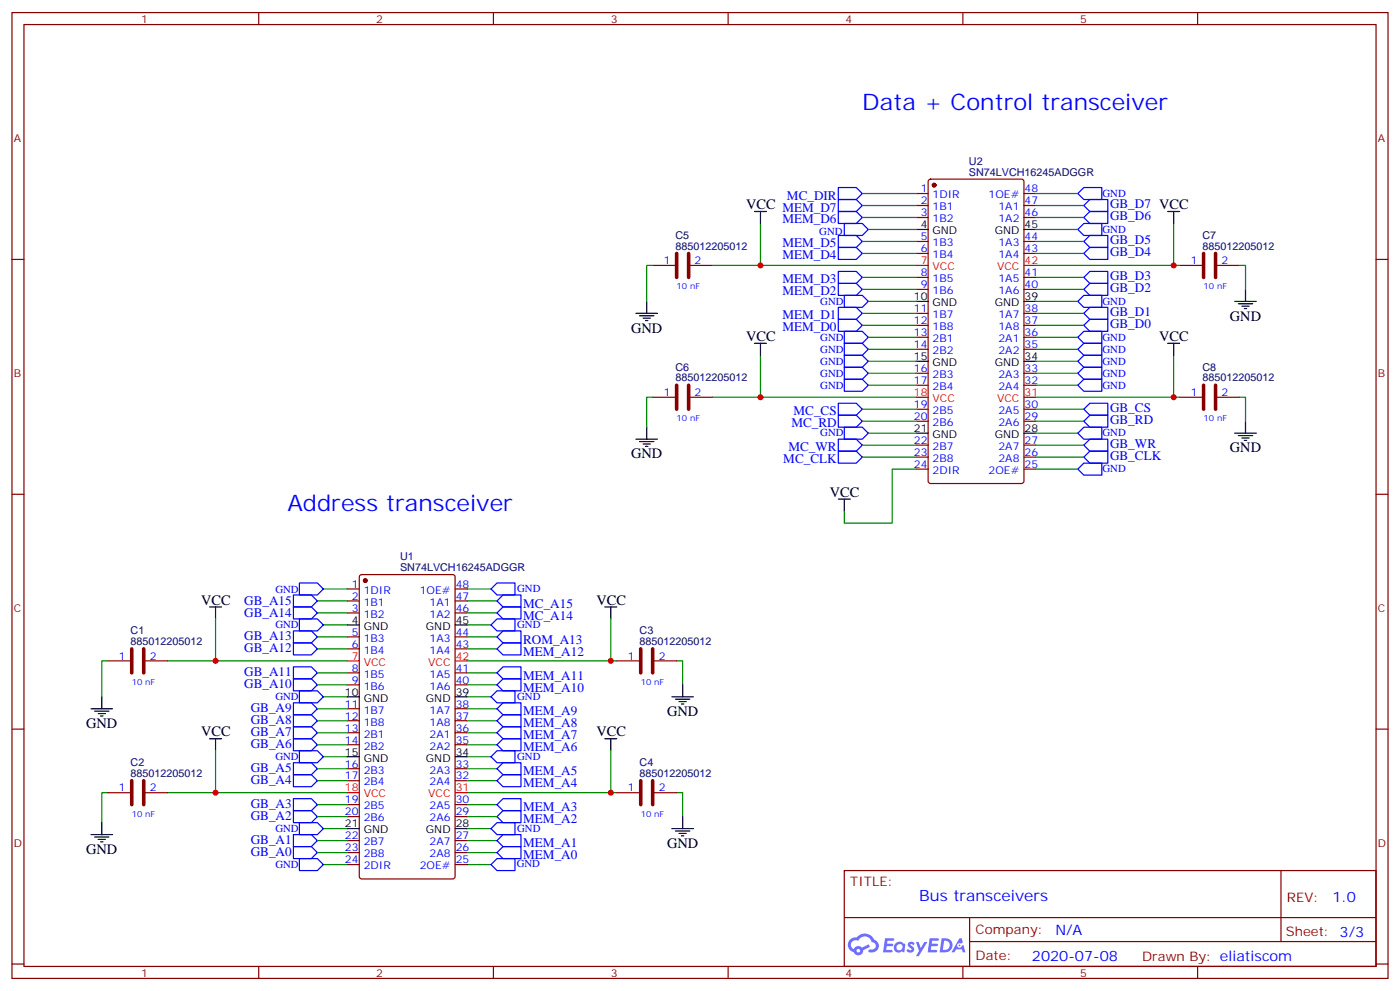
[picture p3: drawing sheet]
<svg xmlns="http://www.w3.org/2000/svg" width="412mm" height="292mm" viewBox="0 0 412 292" stroke-linecap="round" stroke-linejoin="round" font-family="sans-serif">
<g fill="none" stroke="#870000" stroke-width=".35">
<path d="M3.5 3.7h405.4v284.3h-405.4zM7.1 7.2h398.2v277.3h-398.2zM76.2 3.7v3.5M145.3 3.7v3.5M214.5 3.7v3.5M283.6 3.7v3.5M352.8 3.7v3.5M3.5 76.4h3.6M405.3 76.4h3.6M3.5 145.5h3.6M405.3 145.5h3.6M3.5 214.7h3.6"/>
<path d="M405.3 214.7h3.6M248.7 256.3h156.6v28.2h-156.6zM377.3 256.3v20.9M248.7 270.1h156.5M285.6 277.2h119.6M285.6 270.1v14.2M3.5 283.8h3.6M76.2 284.5v3.5M145.3 284.5v3.5M214.5 284.5v3.5M283.6 284.5v3.5M352.8 284.5v3.5"/>
<path d="M405.3 283.8h3.6"/>
</g>
<g fill="#5487ff">
<path d="M267.7 277.5a1.22 1.22 0 0 1 1.7 .2l-.4 .6a.47 .47 0 0 0-.3-.4 .47 .47 0 0 0-.5 .2l.1 .2a1.14 1.14 0 0 1 .8 1.8 1.14 1.14 0 0 1-1.9 0l-.2-.2 .5-.6 .7 .5a.29 .29 0 0 0 .3-.3 .29 .29 0 0 0-.2-.3 1.04 1.04 0 0 1-.6-1.7z"/>
<path d="M260.7 276.2h2.4l.3 .2-.2 .5-1.8 .1-.1 .8h1.5l.3 .4-.3 .4h-1.6l-.2 1.1h1.7l.2 .3-.2 .3-2.6 .1z"/>
<path d="M273.8 276.2h2.4l.3 .2-.1 .5-1.8 .1-.2 .8h1.6l.3 .4-.4 .4-1.6-.1-.1 1.1 1.7 .1 .2 .3-.2 .3-2.6 .1z"/>
<path d="M282.6 276.2h.7l.3 1.3-.6 .3a.69 .69 0 0 0-1 .3 .69 .69 0 0 0 .4 .9 .69 .69 0 0 0 .9-.6l.5-.2 .6 2.2h-.8l-.2-.9h-1.8l-.5 .9h-.8z"/>
<path d="M269.8 277.3h.8l.6 1.8 1.1-1.8h.9l-2.6 4.2h-.8l.9-1.5z"/>
<path d="M277.4 276.2l-.6 4.2h1.3a2.11 2.11 0 0 0 2.5-2.1 2.11 2.11 0 0 0-2.5-2.1zM278.1 277a1.39 1.39 0 0 1 1.7 1.4 1.39 1.39 0 0 1-1.8 1.2h-.3z"/>
<path d="M263.7 277.8a1.54 1.54 0 0 0-.1 2.2 1.54 1.54 0 0 0 2.2 .1l.6 .3 .3-2.3-.2-.3h-.4a1.49 1.49 0 0 0-2.4 0zM264 278.8a.94 .94 0 0 1 1.8 0 .94 .94 0 0 1-1.8 0z"/>
<path d="M250.4 276.6a2.18 2.18 0 0 0 1.1 3.7 1.44 1.44 0 0 0 1.6 .9 1.44 1.44 0 0 0 1.2-1.4l2-1.1-.5-.7-1.9 1a1.47 1.47 0 0 0-2.4 .4 1.39 1.39 0 0 1-.7-1.9 1.39 1.39 0 0 1 2-.5 2.12 2.12 0 0 1 2.2-1.3 2.12 2.12 0 0 1 1.9 1.7 1.14 1.14 0 0 1 1.1 1.4 1.14 1.14 0 0 1-1.7 .7 .43 .43 0 0 0-.5 .4 .43 .43 0 0 0 .4 .5 1.98 1.98 0 0 0 2.5-1.2 1.98 1.98 0 0 0-1.2-2.6 3.1 3.1 0 0 0-5.3-.6l-.9 .1zM252.3 279.9a.55 .55 0 0 1 1.1 0 .55 .55 0 0 1-1.1 0z"/>
<circle cx="282.6" cy="278.3" r=".26"/>
</g>
<g fill="none" stroke="#008700" stroke-width=".35">
<path d="M254 57h15.9M305.2 57h12.3M192.3 78.1h-1.8v10.6M209.9 78.1h60M224 65.8v12.3M254 74.6h15.9M254 71.1h15.9M254 64h15.9M254 60.5h15.9M255.8 67.6h14.1M305.2 74.6h14.1M305.2 71.1h14.1"/>
<path d="M305.2 67.6h12.3M305.2 64h14.1M305.2 60.5h14.1M305.2 78.1h42.3M345.7 65.8v12.3M365.1 78.1h1.8v7.1M254 95.8h15.9M254 92.3h15.9M254 85.2h15.9M254 81.7h15.9M255.8 99.3h14.1M255.8 88.7h14.1"/>
<path d="M305.2 99.3h12.3M305.2 95.8h14.1M305.2 92.3h14.1M305.2 88.7h12.3M305.2 85.2h14.1M305.2 81.7h14.1M192.3 116.9h-1.8v8.9M209.9 116.9h60M224 104.6v12.3M255.8 113.4h14.1M255.8 109.9h14.1M255.8 106.4h14.1"/>
<path d="M255.8 102.8h14.1M305.2 113.4h12.3M305.2 109.9h12.3M305.2 106.4h12.3M305.2 102.8h12.3M305.2 116.9h42.3M345.7 104.6v12.3M365.1 116.9h1.8v7.1M254 134.6h15.9M254 131.1h15.9M254 124h15.9M254 120.5h15.9"/>
<path d="M255.8 127.5h14.1M269.9 138.1h-7.1v15.9h-14.1v-3.5M305.2 127.5h12.3M305.2 138.1h12.3M305.2 134.6h14.1M305.2 131.1h14.1M305.2 124h14.1M305.2 120.5h14.1M93.5 176.9h8.8M95.2 173.4h7.1M137.6 176.9h8.8M137.6 173.4h7"/>
<path d="M31.7 194.6h-1.7v10.5M49.4 194.6h52.9M63.5 182.2v12.4M93.5 180.4h8.8M93.5 187.5h8.8M93.5 191h8.8M93.5 198.1h8.8M95.2 184h7.1M137.6 194.6h44.1M137.6 180.4h8.8M137.6 184h7M137.6 187.5h8.8"/>
<path d="M137.6 191h8.8M137.6 198.1h8.8M179.9 182.2v12.4M199.3 194.6h1.8v7M93.5 201.6h8.8M93.5 208.7h8.8M93.5 212.2h8.8M93.5 215.7h8.8M93.5 219.3h8.8M95.2 205.1h7.1M137.6 201.6h8.8M137.6 205.1h7"/>
<path d="M137.6 208.7h8.8M137.6 212.2h8.8M137.6 215.7h8.8M137.6 219.3h8.8M31.7 233.4h-1.7v8.8M49.4 233.4h52.9M63.5 221v12.4M93.5 226.3h8.8M93.5 229.8h8.8M93.5 236.9h8.8M95.2 222.8h7.1M137.6 233.4h44.1"/>
<path d="M137.6 222.8h7M137.6 226.3h8.8M137.6 229.8h8.8M137.6 236.9h8.8M179.9 221v12.4M199.3 233.4h1.8v7M93.5 247.5h8.8M93.5 251h8.8M93.5 240.4h8.8M95.2 243.9h7.1M95.2 254.5h7.1M137.6 243.9h7"/>
<path d="M137.6 247.5h8.8M137.6 251h8.8M137.6 254.5h7M137.6 240.4h8.8"/>
</g>
<g fill="none" stroke="#000" stroke-width=".35">
<path d="M222.2 62.3h3.6M224 62.3v3.5M269.9 67.6h3.5M301.6 67.6h3.6M344 62.3h3.5M345.7 62.3v3.5M187.3 92.3h6.4M188.4 93h4.2M189.4 93.7h2.2M190.1 94.4h.8M190.5 88.7v3.6M269.9 88.7h3.5"/>
<path d="M301.6 88.7h3.6M363.7 88.7h6.4M364.8 89.4h4.2M365.8 90.1h2.1M366.5 90.8h.7M366.9 85.2v3.5M222.2 101.1h3.6M224 101.1v3.5M269.9 106.4h3.5M301.6 106.4h3.6M344 101.1h3.5M345.7 101.1v3.5"/>
<path d="M187.3 129.3h6.4M188.4 130h4.2M189.4 130.7h2.2M190.1 131.4h.8M190.5 125.8v3.5M269.9 127.5h3.5M301.6 127.5h3.6M363.7 127.5h6.4M364.8 128.2h4.2M365.8 128.9h2.1M366.5 129.6h.7M366.9 124v3.5"/>
<path d="M246.9 146.9h3.6M248.7 146.9v3.6M61.7 178.7h3.6M63.5 178.7v3.5M178.2 178.7h3.5M179.9 178.7v3.5M102.3 184h3.5M134.1 184h3.5M26.8 208.7h6.4M27.9 209.4h4.2M28.9 210.1h2.1M29.6 210.8h.7"/>
<path d="M30 205.1v3.6M61.7 217.5h3.6M63.5 217.5v3.5M102.3 205.1h3.5M134.1 205.1h3.5M178.2 217.5h3.5M179.9 217.5v3.5M197.9 205.1h6.4M199 205.8h4.2M200 206.6h2.1M200.7 207.3h.7M201.1 201.6v3.5"/>
<path d="M102.3 222.8h3.5M134.1 222.8h3.5M26.8 245.7h6.4M27.9 246.4h4.2M28.9 247.1h2.1M29.6 247.8h.7M30 242.2v3.5M102.3 243.9h3.5M134.1 243.9h3.5M197.9 243.9h6.4M199 244.7h4.2M200 245.4h2.1"/>
<path d="M200.7 246.1h.7M201.1 240.4v3.5"/>
</g>
<g fill="none" stroke="#00f" stroke-width=".35">
<path d="M246.9 58.7h5.3l1.8 1.8-1.8 1.8h-5.3zM246.9 55.2h5.3l1.8 1.8-1.8 1.7h-5.3zM317.5 57l1.8-1.8h5.3v3.5h-5.3zM246.9 62.3h5.3l1.8 1.7-1.8 1.8h-5.3zM246.9 69.3h5.3l1.8 1.8-1.8 1.7h-5.3zM246.9 72.8h5.3l1.8 1.8-1.8 1.8h-5.3zM246.9 79.9h5.3l1.8 1.8-1.8 1.7h-5.3zM248.7 65.8h5.3l1.8 1.8-1.8 1.7h-5.3zM317.5 67.6l1.8-1.8h5.3v3.5h-5.3zM319.3 60.5l1.7-1.8h5.3v3.6h-5.3zM319.3 64l1.7-1.7h5.3v3.5h-5.3zM319.3 71.1l1.7-1.8h5.3v3.5h-5.3z"/>
<path d="M319.3 74.6l1.7-1.8h5.3v3.6h-5.3zM246.9 83.4h5.3l1.8 1.8-1.8 1.8h-5.3zM246.9 90.5h5.3l1.8 1.8-1.8 1.7h-5.3zM246.9 94h5.3l1.8 1.8-1.8 1.7h-5.3zM248.7 87h5.3l1.8 1.7-1.8 1.8h-5.3zM248.7 97.5h5.3l1.8 1.8-1.8 1.8h-5.3zM317.5 88.7l1.8-1.7h5.3v3.5h-5.3zM317.5 99.3l1.8-1.8h5.3v3.6h-5.3zM319.3 81.7l1.7-1.8h5.3v3.5h-5.3zM319.3 85.2l1.7-1.8h5.3v3.6h-5.3zM319.3 92.3l1.7-1.8h5.3v3.5h-5.3zM319.3 95.8l1.7-1.8h5.3v3.5h-5.3z"/>
<path d="M246.9 118.7h5.3l1.8 1.8-1.8 1.7h-5.3zM248.7 101.1h5.3l1.8 1.7-1.8 1.8h-5.3zM248.7 104.6h5.3l1.8 1.8-1.8 1.7h-5.3zM248.7 108.1h5.3l1.8 1.8-1.8 1.8h-5.3zM248.7 111.7h5.3l1.8 1.7-1.8 1.8h-5.3zM317.5 106.4l1.8-1.8h5.3v3.5h-5.3zM317.5 109.9l1.8-1.8h5.3v3.6h-5.3zM317.5 113.4l1.8-1.7h5.3v3.5h-5.3zM317.5 102.8l1.8-1.7h5.3v3.5h-5.3zM246.9 122.2h5.3l1.8 1.8-1.8 1.8h-5.3zM246.9 129.3h5.3l1.8 1.8-1.8 1.7h-5.3zM246.9 132.8h5.3l1.8 1.8-1.8 1.7h-5.3z"/>
<path d="M248.7 125.8h5.3l1.8 1.7-1.8 1.8h-5.3zM317.5 127.5l1.8-1.7h5.3v3.5h-5.3zM317.5 138.1l1.8-1.8h5.3v3.6h-5.3zM319.3 134.6l1.7-1.8h5.3v3.5h-5.3zM319.3 131.1l1.7-1.8h5.3v3.5h-5.3zM319.3 124l1.7-1.8h5.3v3.6h-5.3zM319.3 120.5l1.7-1.8h5.3v3.5h-5.3zM86.4 175.2h5.3l1.8 1.7-1.8 1.8h-5.3zM86.4 178.7h5.3l1.8 1.7-1.8 1.8h-5.3zM88.2 171.6h5.3l1.7 1.8-1.7 1.8h-5.3zM146.4 171.6h5.3v3.6h-5.3l-1.8-1.8zM148.2 175.2h5.3v3.5h-5.3l-1.8-1.8z"/>
<path d="M148.2 178.7h5.3v3.5h-5.3l-1.8-1.8zM86.4 185.7h5.3l1.8 1.8-1.8 1.8h-5.3zM86.4 189.3h5.3l1.8 1.7-1.8 1.8h-5.3zM86.4 196.3h5.3l1.8 1.8-1.8 1.7h-5.3zM86.4 199.8h5.3l1.8 1.8-1.8 1.8h-5.3zM88.2 182.2h5.3l1.7 1.8-1.7 1.7h-5.3zM144.6 184l1.8-1.8h5.3v3.5h-5.3zM146.4 187.5l1.8-1.8h5.3v3.6h-5.3zM148.2 189.3h5.3v3.5h-5.3l-1.8-1.8zM148.2 196.3h5.3v3.5h-5.3l-1.8-1.7zM148.2 199.8h5.3v3.6h-5.3l-1.8-1.8zM86.4 206.9h5.3l1.8 1.8-1.8 1.7h-5.3z"/>
<path d="M86.4 210.4h5.3l1.8 1.8-1.8 1.8h-5.3zM86.4 214h5.3l1.8 1.7-1.8 1.8h-5.3zM86.4 217.5h5.3l1.8 1.8-1.8 1.7h-5.3zM88.2 203.4h5.3l1.7 1.7-1.7 1.8h-5.3zM146.4 219.3l1.8-1.8h5.3v3.5h-5.3zM146.4 203.4h5.3v3.5h-5.3l-1.8-1.8zM148.2 206.9h5.3v3.5h-5.3l-1.8-1.7zM148.2 210.4h5.3v3.6h-5.3l-1.8-1.8zM148.2 214h5.3v3.5h-5.3l-1.8-1.8zM86.4 224.5h5.3l1.8 1.8-1.8 1.8h-5.3zM86.4 228.1h5.3l1.8 1.7-1.8 1.8h-5.3zM86.4 235.1h5.3l1.8 1.8-1.8 1.8h-5.3z"/>
<path d="M86.4 238.7h5.3l1.8 1.7-1.8 1.8h-5.3zM88.2 221h5.3l1.7 1.8-1.7 1.7h-5.3zM144.6 222.8l1.8-1.8h5.3v3.5h-5.3zM148.2 224.5h5.3v3.6h-5.3l-1.8-1.8zM148.2 228.1h5.3v3.5h-5.3l-1.8-1.8zM148.2 235.1h5.3v3.6h-5.3l-1.8-1.8zM148.2 238.7h5.3v3.5h-5.3l-1.8-1.8zM86.4 245.7h5.3l1.8 1.8-1.8 1.7h-5.3zM86.4 249.2h5.3l1.8 1.8-1.8 1.8h-5.3zM88.2 252.8h5.3l1.7 1.7-1.7 1.8h-5.3zM88.2 242.2h5.3l1.7 1.7-1.7 1.8h-5.3zM144.6 254.5l1.8-1.7h5.3v3.5h-5.3z"/>
<path d="M144.6 243.9l1.8-1.7h5.3v3.5h-5.3zM148.2 245.7h5.3v3.5h-5.3l-1.8-1.7zM148.2 249.2h5.3v3.6h-5.3l-1.8-1.8z"/>
</g>
<g fill="none" stroke="#870000" stroke-width="1.1">
<path d="M199.3 74.6v7.1M202.8 74.6v7.1M354.5 74.6v7.1M358.1 74.6v7.1M199.3 113.4v7.1M202.8 113.4v7.1M354.5 113.4v7.1M358.1 113.4v7.1M38.8 191v7.1M42.3 191v7.1M188.7 191v7.1M192.3 191v7.1"/>
<path d="M38.8 229.8v7.1M42.3 229.8v7.1M188.7 229.8v7.1M192.3 229.8v7.1"/>
</g>
<g fill="none" stroke="#870000" stroke-width=".35">
<path d="M269.9 57h3.5M273.6 52.9l.5-.2h26.8l.7 .5v88.4l-.4 .7h-27.1l-.6-.4-.1-88.5zM301.6 57h3.6M192.3 78.1h7M202.8 78.1h7.1M269.9 60.5h3.5M269.9 64h3.5M269.9 71.1h3.5M269.9 74.6h3.5M301.6 60.5h3.6M301.6 64h3.6M301.6 71.1h3.6"/>
<path d="M301.6 74.6h3.6M347.5 78.1h7M358.1 78.1h7M269.9 81.7h3.5M269.9 85.2h3.5M269.9 92.3h3.5M269.9 95.8h3.5M269.9 99.3h3.5M301.6 81.7h3.6M301.6 85.2h3.6M301.6 92.3h3.6M301.6 95.8h3.6"/>
<path d="M301.6 99.3h3.6M192.3 116.9h7M202.8 116.9h7.1M269.9 102.8h3.5M269.9 109.9h3.5M269.9 113.4h3.5M301.6 102.8h3.6M301.6 109.9h3.6M301.6 113.4h3.6M347.5 116.9h7M358.1 116.9h7M269.9 120.5h3.5"/>
<path d="M269.9 124h3.5M269.9 131.1h3.5M269.9 134.6h3.5M269.9 138.1h3.5M301.6 120.5h3.6M301.6 124h3.6M301.6 131.1h3.6M301.6 134.6h3.6M301.6 138.1h3.6M102.3 173.4h3.5M102.3 176.9h3.5M106.1 169.4l.4-.2h26.8l.7 .4 .1 88.5-.5 .6-27.1 .1-.6-.5-.1-88.4z"/>
<path d="M134.1 173.4h3.5M134.1 176.9h3.5M31.7 194.6h7.1M42.3 194.6h7.1M102.3 180.4h3.5M102.3 187.5h3.5M102.3 191h3.5M102.3 198.1h3.5M134.1 180.4h3.5M134.1 187.5h3.5M134.1 191h3.5M134.1 198.1h3.5"/>
<path d="M181.7 194.6h7M192.3 194.6h7M102.3 201.6h3.5M102.3 208.7h3.5M102.3 212.2h3.5M102.3 215.7h3.5M102.3 219.3h3.5M134.1 201.6h3.5M134.1 208.7h3.5M134.1 212.2h3.5M134.1 215.7h3.5M134.1 219.3h3.5"/>
<path d="M31.7 233.4h7.1M42.3 233.4h7.1M102.3 226.3h3.5M102.3 229.8h3.5M102.3 236.9h3.5M134.1 226.3h3.5M134.1 229.8h3.5M134.1 236.9h3.5M181.7 233.4h7M192.3 233.4h7M102.3 240.4h3.5M102.3 247.5h3.5"/>
<path d="M102.3 251h3.5M102.3 254.5h3.5M134.1 240.4h3.5M134.1 247.5h3.5M134.1 251h3.5M134.1 254.5h3.5"/>
</g>
<g fill="#870000" stroke="#870000" stroke-width=".35">
<circle cx="275.2" cy="54.5" r=".53"/>
<circle cx="107.6" cy="170.9" r=".53"/>
</g>
<path d="M269.9 78.1h3.5M301.6 78.1h3.6M269.9 116.9h3.5M301.6 116.9h3.6M102.3 194.6h3.5M134.1 194.6h3.5M102.3 233.4h3.5M134.1 233.4h3.5" fill="none" stroke="#f00" stroke-width=".35"/>
<g fill="#c00">
<circle cx="345.7" cy="78.1" r=".88"/>
<circle cx="224" cy="116.9" r=".88"/>
<circle cx="179.9" cy="194.6" r=".88"/>
<circle cx="63.5" cy="194.6" r=".88"/>
<circle cx="179.9" cy="233.4" r=".88"/>
<circle cx="63.5" cy="233.4" r=".88"/>
<circle cx="224" cy="78.1" r=".88"/>
<circle cx="345.7" cy="116.9" r=".88"/>
</g>
<g font-size="6.7" fill="#00f">
<text x="254" y="32.3">Data + Control transceiver</text>
<text x="84.7" y="150.5">Address transceiver</text>
</g>
<text font-size="4.6" fill="#00f" x="270.8" y="265.3">Bus transceivers</text>
<g font-size="4.2">
<text x="219.8" y="61.6">VCC MEM_D7</text>
<text x="362.3" y="94.4">GND</text>
<text x="185.9" y="97.9">GND</text>
<text x="219.8" y="100.4">VCC</text>
<text x="341.5" y="100.4">VCC</text>
<text x="185.9" y="134.9">GND</text>
<text x="362.3" y="133.2">GND</text>
<text x="244.5" y="146.2">VCC</text>
<text x="59.3" y="178">VCC</text>
<text x="175.7" y="178">VCC</text>
<text x="25.4" y="214.3">GND</text>
<text x="196.5" y="210.8">GND</text>
<text x="59.3" y="216.8">VCC</text>
<text x="175.7" y="216.8">VCC</text>
<text x="25.4" y="251.4">GND</text>
<text x="196.5" y="249.6">GND</text>
</g>
<g font-size="4.2" fill="#00f">
<text x="392.5" y="265.6">1.0</text>
<text x="310.9" y="275.1">N/A</text>
<text x="304" y="282.9">2020-07-08</text>
</g>
<g font-size="3.9" fill="#00f">
<text x="231.8" y="58.7">MC_DIR</text>
<text x="230.5" y="65.8">MEM_D6</text>
<text x="327" y="61.4">GB_D7 VCC</text>
<text x="327" y="64.9">GB_D6</text>
<text x="327" y="71.9">GB_D5</text>
<text x="230.5" y="72.8">MEM_D5</text>
<text x="230.5" y="76.4">MEM_D4</text>
<text x="327" y="75.5">GB_D4</text>
<text x="230.5" y="83.4">MEM_D3</text>
<text x="327" y="82.5">GB_D3</text>
<text x="230.5" y="87">MEM_D2</text>
<text x="327" y="86">GB_D2</text>
<text x="230.5" y="94">MEM_D1</text>
<text x="327" y="93.1">GB_D1</text>
<text x="230.5" y="97.5">MEM_D0</text>
<text x="327" y="96.6">GB_D0</text>
<text x="233.1" y="125.8">MC_RD</text>
<text x="233.8" y="122.2">MC_CS</text>
<text x="327" y="124.9">GB_RD</text>
<text x="327" y="121.3">GB_CS</text>
<text x="327" y="131.9">GB_WR</text>
<text x="230.7" y="136.3">MC_CLK</text>
<text x="232.3" y="132.8">MC_WR</text>
<text x="327" y="135.4">GB_CLK</text>
<text x="71.9" y="178">GB_A15</text>
<text x="154.1" y="178.9">MC_A15</text>
<text x="71.9" y="181.5">GB_A14</text>
<text x="154.1" y="182.4">MC_A14</text>
<text x="71.9" y="188.6">GB_A13</text>
<text x="154.1" y="189.5">ROM_A13</text>
<text x="71.9" y="192.1">GB_A12</text>
<text x="154.1" y="193">MEM_A12</text>
<text x="71.9" y="199.1">GB_A11</text>
<text x="71.9" y="202.7">GB_A10</text>
<text x="154.1" y="200.1">MEM_A11</text>
<text x="154.1" y="203.6">MEM_A10</text>
<text x="73.9" y="209.7">GB_A9</text>
<text x="73.9" y="213.3">GB_A8</text>
<text x="154.1" y="210.6">MEM_A9</text>
<text x="154.1" y="214.2">MEM_A8</text>
<text x="73.9" y="216.8">GB_A7</text>
<text x="73.9" y="220.3">GB_A6</text>
<text x="154.1" y="217.7">MEM_A7</text>
<text x="154.1" y="221.2">MEM_A6</text>
<text x="73.9" y="227.4">GB_A5</text>
<text x="73.9" y="230.9">GB_A4</text>
<text x="154.1" y="228.3">MEM_A5</text>
<text x="154.1" y="231.8">MEM_A4</text>
<text x="73.9" y="237.9">GB_A3</text>
<text x="154.1" y="238.9">MEM_A3</text>
<text x="73.9" y="241.5">GB_A2</text>
<text x="154.1" y="242.4">MEM_A2</text>
<text x="73.9" y="248.5">GB_A1</text>
<text x="154.1" y="249.4">MEM_A1</text>
<text x="73.9" y="252.1">GB_A0</text>
<text x="154.1" y="253">MEM_A0</text>
</g>
<g font-size="3.9" fill="#800">
<text x="250.5" y="260.9">TITLE:</text>
<text x="379.1" y="265.6">REV:</text>
<text x="287.4" y="275.1">Company:</text>
<text x="378.7" y="275.7">Sheet: 3/3</text>
<text x="287.4" y="282.8">Date:</text>
<text x="336.4" y="282.8">Drawn By: eliatiscom</text>
</g>
<g font-size="3.2" fill="#800">
<text x="41.6" y="6.7">1</text>
<text x="110.8" y="6.7">2</text>
<text x="179.9" y="6.7">3</text>
<text x="249.1" y="6.7">4</text>
<text x="318.2" y="6.7">5</text>
<text x="4.1" y="41.8">A</text>
<text x="405.9" y="41.8">A</text>
<text x="4.1" y="110.9">B</text>
<text x="405.9" y="110.9">B</text>
<text x="4.1" y="180.1">C</text>
<text x="405.9" y="180.1">C</text>
<text x="4.1" y="249.2">D</text>
<text x="405.9" y="249.2">D</text>
<text x="41.6" y="287.5">1</text>
<text x="110.8" y="287.5">2</text>
<text x="179.9" y="287.5">3</text>
<text x="249.1" y="287.5">4</text>
<text x="318.2" y="287.5">5</text>
</g>
<g font-size="3.2" fill="#000080">
<text x="285.4" y="51.7">SN74LVCH16245ADGGR</text>
<text x="285.4" y="48.5">U2</text>
<text x="199" y="70.3">C5</text>
<text x="354.2" y="70.3">C7</text>
<text x="199" y="73.5">885012205012</text>
<text x="354.2" y="73.5">885012205012</text>
<text x="199" y="112.3">885012205012</text>
<text x="199" y="109.1">C6</text>
<text x="354.2" y="112.3">885012205012</text>
<text x="354.2" y="109.1">C8</text>
<text x="117.8" y="164.9">U1</text>
<text x="117.8" y="168.1">SN74LVCH16245ADGGR</text>
<text x="38.5" y="189.9">885012205012</text>
<text x="38.5" y="186.7">C1</text>
<text x="188.4" y="189.9">885012205012</text>
<text x="188.4" y="186.7">C3</text>
<text x="38.5" y="225.6">C2</text>
<text x="188.4" y="225.6">C4</text>
<text x="38.5" y="228.7">885012205012</text>
<text x="188.4" y="228.7">885012205012</text>
</g>
<g font-size="3.2" fill="#00f">
<text x="271.2" y="56.6">1</text>
<text x="274.7" y="58.4">1DIR</text>
<text x="291.2" y="58.4">1OE#</text>
<text x="301.8" y="56.6">48</text>
<text x="324.8" y="57.9">GND</text>
<text x="271.2" y="60.1">2</text>
<text x="271.2" y="63.7">3</text>
<text x="274.7" y="61.9">1B1</text>
<text x="274.7" y="65.4">1B2</text>
<text x="294.1" y="65.4">1A2</text>
<text x="294.1" y="61.9">1A1</text>
<text x="301.8" y="63.7">46</text>
<text x="301.8" y="60.1">47</text>
<text x="241.3" y="69.3">GND</text>
<text x="271.2" y="70.7">5</text>
<text x="301.8" y="70.7">44</text>
<text x="324.8" y="68.5">GND</text>
<text x="195.5" y="77.8">1</text>
<text x="204.6" y="77.8">2</text>
<text x="271.2" y="74.3">6</text>
<text x="274.7" y="72.5">1B3</text>
<text x="274.7" y="76">1B4</text>
<text x="294.1" y="76">1A4</text>
<text x="294.1" y="72.5">1A3</text>
<text x="301.8" y="74.3">43</text>
<text x="350.8" y="77.8">1</text>
<text x="359.8" y="77.8">2</text>
<text x="271.2" y="81.3">8</text>
<text x="274.7" y="83.1">1B5</text>
<text x="294.1" y="83.1">1A5</text>
<text x="301.8" y="81.3">41</text>
<text x="241.6" y="89.7">GND</text>
<text x="271.2" y="84.8">9</text>
<text x="274.7" y="86.6">1B6</text>
<text x="294.1" y="86.6">1A6</text>
<text x="301.8" y="84.8">40</text>
<text x="324.8" y="89.7">GND</text>
<text x="269.2" y="91.9">11</text>
<text x="269.2" y="95.4">12</text>
<text x="274.7" y="93.7">1B7</text>
<text x="294.1" y="93.7">1A7</text>
<text x="301.8" y="95.4">37</text>
<text x="301.8" y="91.9">38</text>
<text x="241.6" y="100.3">GND</text>
<text x="269.2" y="99">13</text>
<text x="274.7" y="97.2">1B8</text>
<text x="274.7" y="100.7">2B1</text>
<text x="294.1" y="100.7">2A1</text>
<text x="294.1" y="97.2">1A8</text>
<text x="301.8" y="99">36</text>
<text x="324.8" y="100.3">GND</text>
<text x="241.6" y="103.8">GND</text>
<text x="241.6" y="107.3">GND</text>
<text x="269.2" y="102.5">14</text>
<text x="274.7" y="104.2">2B2</text>
<text x="294.1" y="104.2">2A2</text>
<text x="301.8" y="102.5">35</text>
<text x="324.8" y="107.3">GND</text>
<text x="324.8" y="103.8">GND</text>
<text x="241.6" y="110.9">GND</text>
<text x="269.2" y="109.5">16</text>
<text x="269.2" y="113.1">17</text>
<text x="274.7" y="111.3">2B3</text>
<text x="294.1" y="111.3">2A3</text>
<text x="301.8" y="113.1">32</text>
<text x="301.8" y="109.5">33</text>
<text x="324.8" y="110.9">GND</text>
<text x="195.5" y="116.6">1</text>
<text x="204.6" y="116.6">2</text>
<text x="241.6" y="114.4">GND</text>
<text x="274.7" y="114.8">2B4</text>
<text x="294.1" y="114.8">2A4</text>
<text x="324.8" y="114.4">GND</text>
<text x="350.8" y="116.6">1</text>
<text x="359.8" y="116.6">2</text>
<text x="269.2" y="120.1">19</text>
<text x="269.2" y="123.6">20</text>
<text x="274.7" y="121.9">2B5</text>
<text x="274.7" y="125.4">2B6</text>
<text x="294.1" y="125.4">2A6</text>
<text x="294.1" y="121.9">2A5</text>
<text x="301.8" y="123.6">29</text>
<text x="301.8" y="120.1">30</text>
<text x="241.6" y="128.5">GND</text>
<text x="269.2" y="130.7">22</text>
<text x="301.8" y="130.7">27</text>
<text x="324.8" y="128.5">GND</text>
<text x="269.2" y="134.2">23</text>
<text x="269.2" y="137.8">24</text>
<text x="274.7" y="132.5">2B7</text>
<text x="274.7" y="136">2B8</text>
<text x="294.1" y="136">2A8</text>
<text x="294.1" y="132.5">2A7</text>
<text x="301.8" y="137.8">25</text>
<text x="301.8" y="134.2">26</text>
<text x="274.7" y="139.5">2DIR</text>
<text x="291.2" y="139.5">2OE#</text>
<text x="324.8" y="139.1">GND</text>
<text x="103.6" y="173">1</text>
<text x="134.2" y="173">48</text>
<text x="81.1" y="174.4">GND</text>
<text x="103.6" y="176.6">2</text>
<text x="107.1" y="174.8">1DIR</text>
<text x="107.1" y="178.3">1B1</text>
<text x="123.6" y="174.8">1OE#</text>
<text x="126.5" y="178.3">1A1</text>
<text x="134.2" y="176.6">47</text>
<text x="152.4" y="174.2">GND</text>
<text x="81.1" y="185">GND</text>
<text x="103.6" y="180.1">3</text>
<text x="107.1" y="181.9">1B2</text>
<text x="126.5" y="181.9">1A2</text>
<text x="134.2" y="180.1">46</text>
<text x="152.4" y="184.8">GND</text>
<text x="103.6" y="187.1">5</text>
<text x="103.6" y="190.7">6</text>
<text x="107.1" y="188.9">1B3</text>
<text x="126.5" y="188.9">1A3</text>
<text x="134.2" y="190.7">43</text>
<text x="134.2" y="187.1">44</text>
<text x="35" y="194.2">1</text>
<text x="44.1" y="194.2">2</text>
<text x="103.6" y="197.7">8</text>
<text x="107.1" y="192.4">1B4</text>
<text x="126.5" y="192.4">1A4</text>
<text x="134.2" y="197.7">41</text>
<text x="185" y="194.2">1</text>
<text x="194" y="194.2">2</text>
<text x="103.6" y="201.3">9</text>
<text x="107.1" y="199.5">1B5</text>
<text x="107.1" y="203">1B6</text>
<text x="126.5" y="203">1A6</text>
<text x="126.5" y="199.5">1A5</text>
<text x="134.2" y="201.3">40</text>
<text x="81.1" y="206.2">GND</text>
<text x="101.6" y="208.3">11</text>
<text x="134.2" y="208.3">38</text>
<text x="152.4" y="206">GND</text>
<text x="101.6" y="211.8">12</text>
<text x="101.6" y="215.4">13</text>
<text x="107.1" y="210.1">1B7</text>
<text x="107.1" y="213.6">1B8</text>
<text x="126.5" y="213.6">1A8</text>
<text x="126.5" y="210.1">1A7</text>
<text x="134.2" y="215.4">36</text>
<text x="134.2" y="211.8">37</text>
<text x="101.6" y="218.9">14</text>
<text x="107.1" y="217.1">2B1</text>
<text x="107.1" y="220.7">2B2</text>
<text x="126.5" y="220.7">2A2</text>
<text x="126.5" y="217.1">2A1</text>
<text x="134.2" y="218.9">35</text>
<text x="81.1" y="223.8">GND</text>
<text x="101.6" y="226">16</text>
<text x="107.1" y="227.7">2B3</text>
<text x="126.5" y="227.7">2A3</text>
<text x="134.2" y="226">33</text>
<text x="152.4" y="223.6">GND</text>
<text x="35" y="233">1</text>
<text x="44.1" y="233">2</text>
<text x="101.6" y="229.5">17</text>
<text x="107.1" y="231.2">2B4</text>
<text x="126.5" y="231.2">2A4</text>
<text x="134.2" y="229.5">32</text>
<text x="185" y="233">1</text>
<text x="194" y="233">2</text>
<text x="101.6" y="236.5">19</text>
<text x="107.1" y="238.3">2B5</text>
<text x="126.5" y="238.3">2A5</text>
<text x="134.2" y="236.5">30</text>
<text x="81.1" y="245">GND</text>
<text x="101.6" y="240.1">20</text>
<text x="107.1" y="241.8">2B6</text>
<text x="126.5" y="241.8">2A6</text>
<text x="134.2" y="240.1">29</text>
<text x="152.4" y="244.8">GND</text>
<text x="101.6" y="247.1">22</text>
<text x="101.6" y="250.6">23</text>
<text x="107.1" y="248.9">2B7</text>
<text x="126.5" y="248.9">2A7</text>
<text x="134.2" y="250.6">26</text>
<text x="134.2" y="247.1">27</text>
<text x="81.1" y="255.6">GND</text>
<text x="101.6" y="254.2">24</text>
<text x="107.1" y="252.4">2B8</text>
<text x="107.1" y="255.9">2DIR</text>
<text x="123.6" y="255.9">2OE#</text>
<text x="126.5" y="252.4">2A8</text>
<text x="134.2" y="254.2">25</text>
<text x="152.2" y="255.4">GND</text>
</g>
<g font-size="3.2">
<text x="271.2" y="67.2">4</text>
<text x="274.7" y="69">GND</text>
<text x="293" y="69">GND</text>
<text x="301.8" y="67.2">45</text>
<text x="269.2" y="88.4">10</text>
<text x="301.8" y="88.4">39</text>
<text x="274.7" y="90.1">GND</text>
<text x="293" y="90.1">GND</text>
<text x="269.2" y="106">15</text>
<text x="274.7" y="107.8">GND</text>
<text x="293" y="107.8">GND</text>
<text x="301.8" y="106">34</text>
<text x="269.2" y="127.2">21</text>
<text x="274.7" y="128.9">GND</text>
<text x="293" y="128.9">GND</text>
<text x="301.8" y="127.2">28</text>
<text x="103.6" y="183.6">4</text>
<text x="107.1" y="185.4">GND</text>
<text x="125.5" y="185.4">GND</text>
<text x="134.2" y="183.6">45</text>
<text x="101.6" y="204.8">10</text>
<text x="107.1" y="206.6">GND</text>
<text x="125.5" y="206.6">GND</text>
<text x="134.2" y="204.8">39</text>
<text x="101.6" y="222.4">15</text>
<text x="107.1" y="224.2">GND</text>
<text x="125.5" y="224.2">GND</text>
<text x="134.2" y="222.4">34</text>
<text x="101.6" y="243.6">21</text>
<text x="107.1" y="245.4">GND</text>
<text x="125.5" y="245.4">GND</text>
<text x="134.2" y="243.6">28</text>
</g>
<g font-size="3.2" fill="#f00">
<text x="271.2" y="77.8">7</text>
<text x="301.8" y="77.8">42</text>
<text x="274.7" y="79.6">VCC</text>
<text x="293.7" y="79.6">VCC</text>
<text x="269.2" y="116.6">18</text>
<text x="274.7" y="118.4">VCC</text>
<text x="293.7" y="118.4">VCC</text>
<text x="301.8" y="116.6">31</text>
<text x="103.6" y="194.2">7</text>
<text x="107.1" y="196">VCC</text>
<text x="126.1" y="196">VCC</text>
<text x="134.2" y="194.2">42</text>
<text x="101.6" y="233">18</text>
<text x="134.2" y="233">31</text>
<text x="107.1" y="234.8">VCC</text>
<text x="126.1" y="234.8">VCC</text>
</g>
<g font-size="2.5" fill="#00f">
<text x="199.3" y="85.2">10 nF</text>
<text x="354.5" y="85.2">10 nF</text>
<text x="199.3" y="124">10 nF</text>
<text x="354.5" y="124">10 nF</text>
<text x="38.8" y="201.6">10 nF</text>
<text x="188.7" y="201.6">10 nF</text>
<text x="38.8" y="240.4">10 nF</text>
<text x="188.7" y="240.4">10 nF</text>
</g>
</svg>
